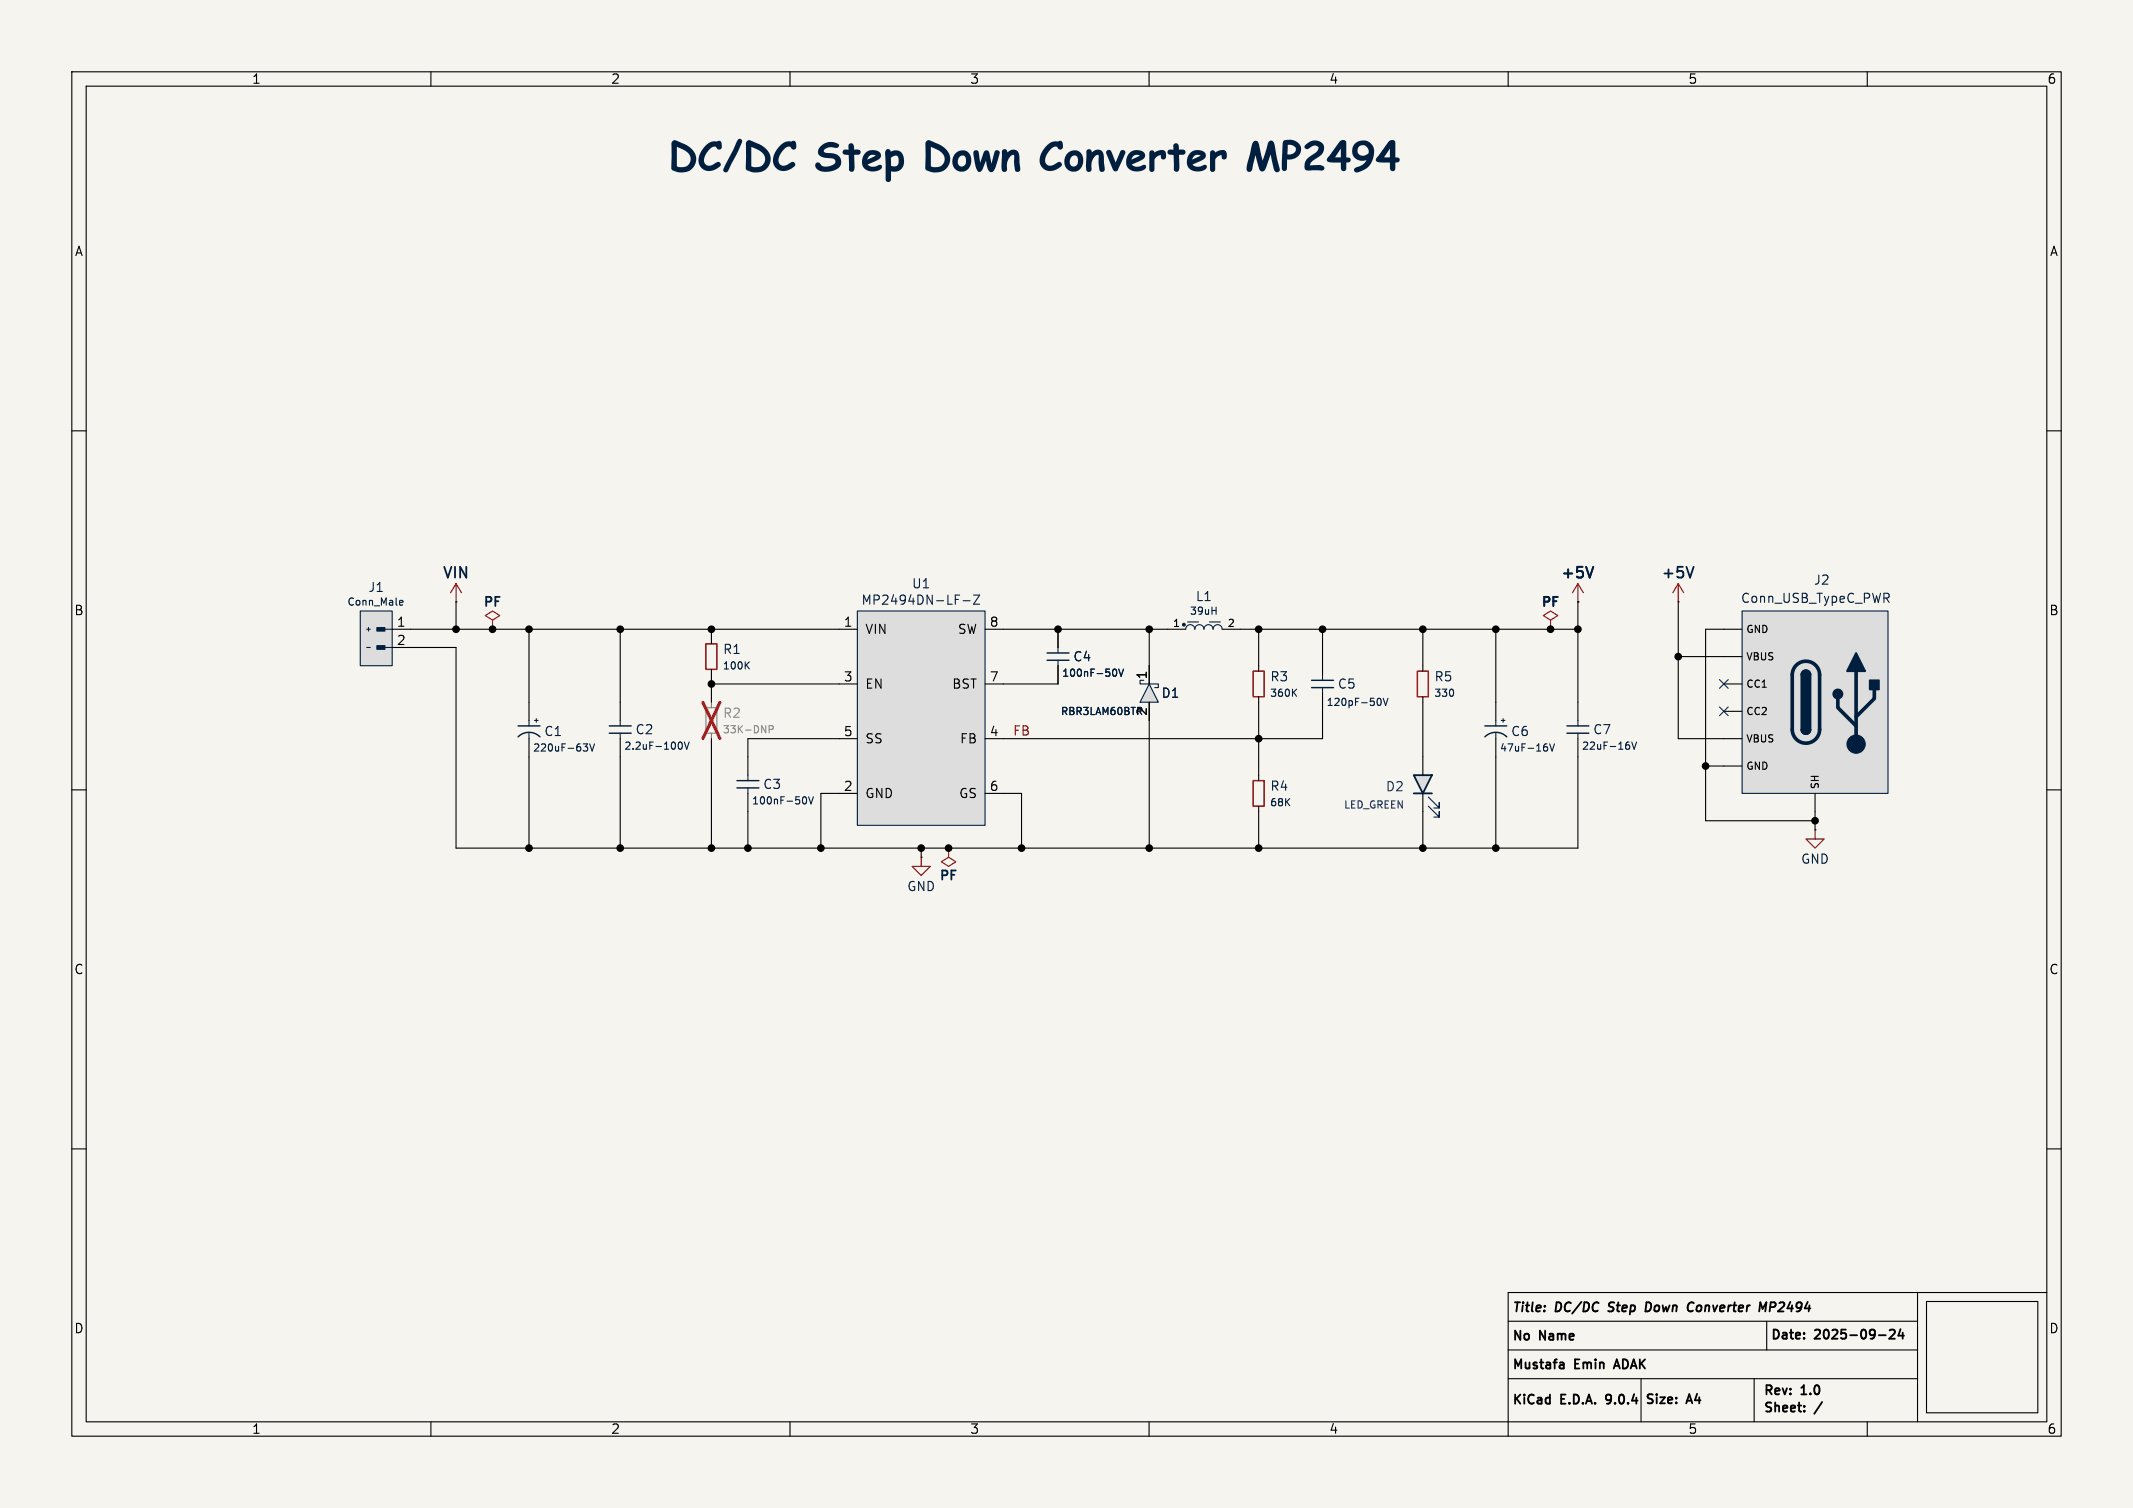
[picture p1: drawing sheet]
<svg xmlns="http://www.w3.org/2000/svg" width="297mm" height="210mm" viewBox="0 0 297 210" stroke-linecap="round" stroke-linejoin="round" font-family="sans-serif">
<path d="M0 0h297v210h-297z" fill="#f5f4ef" stroke="#f5f4ef" stroke-width=".14"/>
<g fill="none" stroke="#000" stroke-width=".15">
<path d="M10 10h277v190h-277zM12 12h273v186h-273zM60 10v2M110 10v2M160 10v2M210 10v2M260 10v2M10 60h2M285 60h2M99.1 88.9v.8M99.1 93.2v.8M147.3 87.6v2.6"/>
<path d="M147.3 92.7v2.6M162.6 87.6h2.5M170.2 87.6h2.5M175.3 92.7v.8M175.3 97v.8M184.1 91.4v2.6M184.1 96.5v2.6M198.1 92.7v.8M198.1 97v.8M208.3 97.8v2.5M10 110h2M104.1 105.4v2.6"/>
<path d="M104.1 110.5v2.5M128.3 119.4h.1M132.1 118.1h.1M208.3 102.9v2.5M285 110h2M10 160h2M285 160h2M60 198v2M110 198v2M160 198v2M210 184h57M210 188h57"/>
<path d="M210 192h57M228.5 192v6M244.2 192v6M246 184v4M260 198v2M267 180v18M268.2 181.3h15.6v15.5h-15.6zM285 180h-75v20"/>
</g>
<g fill="none" stroke="#000" stroke-width=".25">
<path d="M223.7 194.3v.6M223.9 182.6h.2M224.1 181.5v.3M224.8 190.2h.6M225.1 189.3l-.4 1.3M229.7 181.4h-.4l-.2 1.2h.3l.3-.1M235.6 181.4l.2 .1M235.7 182.5l-.2 .1M245.4 182.3l.6-.9-.2 1.2M246.5 182h.5M246.6 181.4l-.2 1.2M261.6 185.9h1"/>
<path d="M263.1 185.3l.2-.1h.3l.2 .1v.2v.2l-.7 .7h.7M264.6 185.1l-.3 .9h.8M264.9 185.6v.8"/>
</g>
<path d="M128.3 119.4v1.3h1.2l-1.2 1.2-1.3-1.2h1.3M132.1 118.1v1.3l1 .6-1 .7-1-.7 1-.6" fill="none" stroke="#840000" stroke-width=".15"/>
<g fill="none" stroke="#001f3f" stroke-width=".15">
<path d="M103.9 92.6l.4 .6M104.3 92.2l-.5 .5M147.3 90.2v.7M147.3 91.9v.8M155.1 93.2h.1a.53 .53 0 0 1 .3 .5 .53 .53 0 0 1-.3 .5l-.1-.1M155.8 93.2l.3 1 .3-1M165.1 87.6a.64 .64 0 0 1 .6-.6 .64 .64 0 0 1 .7 .6 .64 .64 0 0 1 .6-.6 .64 .64 0 0 1 .6 .6 .64 .64 0 0 1 .7-.6 .64 .64 0 0 1 .6 .6 .64 .64 0 0 1 .6-.6 .64 .64 0 0 1 .7 .6M165.4 86.6h1.5M168.4 86.6h1.5M168.8 85h.5M169.3 84.5v1M180.1 96.4l.4 .6"/>
<path d="M180.5 96l-.5 .5M184.1 94v.7M184.1 95.8v.7M191.9 97.3l.1-.1a.53 .53 0 0 1 .3 .5 .53 .53 0 0 1-.3 .5h-.1M192.6 97.2l.3 1 .4-1M202.4 96.2v.6M104.1 108v.7M104.1 109.7v.8M111.9 111h.1a.53 .53 0 0 1 .3 .5 .53 .53 0 0 1-.3 .5l-.1-.1M112.6 111l.3 1 .4-1M208.3 100.3v.8M208.3 102.1v.8"/>
<path d="M209 100.3h.5M209.3 100.1v.5M215.2 103.6h.2M215.3 104l.2 .2v.2l-.2 .2M215.8 103.6l.3 1 .3-1"/>
</g>
<path d="M145.8 91.9h3M145.8 90.9h3M182.6 94.7h3.1M182.6 95.8h3.1M102.6 109.7h3.1M102.6 108.7h3.1M206.8 101.1h3M206.8 102.6a2.16 2.16 0 0 1 3 0" fill="none" stroke="#001f3f" stroke-width=".2"/>
<path d="M98.3 89.7h1.5v3.5h-1.5zM174.5 93.5h1.5v3.5h-1.5zM197.4 93.5h1.5v3.5h-1.5z" fill="none" stroke="#840000" stroke-width=".2"/>
<circle cx="164.8" cy="87" r=".2" fill="#001f3f" stroke="#001f3f" stroke-width=".14"/>
<path d="M196.8 108h2.6l-1.3 2.5z" fill="#ddd"/>
<path d="M198.9 112.3l1.5 1.5v-.8v.8h-.8M198.9 111l1.5 1.5v-.7v.7h-.8" fill="none" stroke="#001f3f" stroke-width=".15"/>
<path d="M196.8 108h2.6l-1.3 2.5zM196.8 110.5h2.6" fill="none" stroke="#001f3f" stroke-width=".25"/>
<path d="M175.3 108v.7M175.3 112.3v.7M198.1 105.4v2.6M198.1 110.5v2.5" fill="none" stroke="#000" stroke-width=".15"/>
<path d="M174.5 108.7h1.5v3.6h-1.5z" fill="none" stroke="#840000" stroke-width=".2"/>
<path d="M160 95.3l1.3 2.5h-2.6z" fill="#ddd"/>
<path d="M159.3 94.7h-.6v.6h2.6v.5h-.5M160 95.3l1.3 2.5h-2.6z" fill="none" stroke="#001f3f" stroke-width=".15"/>
<path d="M160 92.7v2.6M160 97.8v2.5" fill="none" stroke="#000" stroke-width=".15"/>
<path d="M119.4 85.1h17.8v29.8h-17.8z" fill="#ddd"/>
<g fill="none" stroke="#001f3f" stroke-width=".15">
<path d="M119.4 85.1h17.8v29.8h-17.8zM134.1 83.7h1M135.6 82.9h.8l-.8 1.2h.8M73.7 100.3v.8M73.7 102.1v.8M74.4 100.3h.5M74.7 100.1v.5M81.2 103.6h.6l-.3 .4 .3 .1v.3l-.2 .2h-.2M82.1 103.6l.3 1 .4-1M86.4 100.3v.8M86.4 102.1v.8M94.5 103.4l.2-.1a.53 .53 0 0 1 .3 .5 .53 .53 0 0 1-.3 .5l-.2-.1"/>
<path d="M95.3 103.3l.3 1 .4-1"/>
</g>
<g fill="none" stroke="#000" stroke-width=".15">
<path d="M63.5 83.8h.1M68.6 87.6h.1M73.7 97.8v2.5M86.4 97.8v2.5M116.8 87.6h2.6M116.8 95.3h2.6M137.2 87.6h2.5M137.2 95.3h2.5M73.7 102.9v2.5M86.4 102.9v2.5M116.8 102.9h2.6M116.8 110.5h2.6"/>
<path d="M137.2 102.9h2.5M137.2 110.5h2.5M252.7 115.6h.1"/>
</g>
<path d="M98.3 98.6h1.5v3.5h-1.5z" fill="none" stroke="#9c9b98" stroke-width=".2"/>
<path d="M99.1 97.8v.8M99.1 102.1v.8" fill="none" stroke="#7a7a77" stroke-width=".15"/>
<path d="M107.1 101.6l.5-.1 .1-.1-.1-.3h-.5v1" fill="none" stroke="#8a8a87" stroke-width=".15"/>
<path d="M97.9 97.8l2.3 5M100.2 97.8l-2.3 5" fill="none" stroke="#e12e31" stroke-width=".46"/>
<path d="M72.1 101.1h3.1M72.1 102.6a2.16 2.16 0 0 1 3.1 0M84.8 101.1h3.1M84.8 102.1h3.1" fill="none" stroke="#001f3f" stroke-width=".2"/>
<path d="M63.5 81.3l-.8 1.3M63.5 81.3l.8 1.3M63.5 81.3v2.5M68.6 86.4l1-.7-1-.6-1 .6 1 .7v1.2M252.7 115.6v1.2h1.3l-1.3 1.3-1.2-1.3h1.2" fill="none" stroke="#840000" stroke-width=".15"/>
<path d="M50.2 85.1h4.4v7.6h-4.4z" fill="#ddd"/>
<path d="M50.2 85.1h4.4v7.6h-4.4zM51.1 87.6h.5M51.1 90.2h.5M51.3 87.4v.5M53.6 87.6h1M53.6 90.2h1M55.8 83.6l.3 .1v.1l-.5 .1M56.1 84.2l-.3 .1" fill="none" stroke="#001f3f" stroke-width=".15"/>
<g fill="#001f3f" stroke="#001f3f" stroke-width=".15">
<path d="M52.5 87.4h1.1v.5h-1.1z"/>
<path d="M52.5 89.9h1.1v.5h-1.1z"/>
</g>
<path d="M54.6 87.6h2.5M54.6 90.2h2.5" fill="none" stroke="#000" stroke-width=".15"/>
<path d="M242.6 85.1h20.3v25.4h-20.3z" fill="#ddd"/>
<path d="M250.1 92.6a1.9 1.9 0 0 1 2.1-.4 1.9 1.9 0 0 1 1.2 1.8v7.6a1.91 1.91 0 0 1-1.9 1.9 1.91 1.91 0 0 1-1.9-1.9v-7.6a1.9 1.9 0 0 1 .5-1.4zM255.9 97.3v1.3l2.5 2.5M258.4 93.5v10.1M261 96v1.3l-2.6 2.5" fill="none" stroke="#001f3f" stroke-width=".51"/>
<g fill="#001f3f" stroke="#001f3f" stroke-width=".25">
<path d="M250.8 94h1.3v7.6h-1.3z"/>
<path d="M251 93.5a.64 .64 0 0 1 .7-.1 .64 .64 0 0 1 .4 .6h-1.3z"/>
<path d="M250.8 101.6h1.3a.64 .64 0 0 1-.6 .6 .64 .64 0 0 1-.7-.6z"/>
<path d="M258.4 90.9l1.3 2.6h-2.5z"/>
<path d="M260.3 94.7h1.3v1.3h-1.3z"/>
<circle cx="255.9" cy="96.6" r=".63"/>
</g>
<path d="M221.9 78.9l-.5 1.5M235.8 78.9l-.5 1.5M250.8 94a.64 .64 0 0 1 .7-.7 .64 .64 0 0 1 .6 .7M250.8 101.6a.64 .64 0 0 0 .7 .6 .64 .64 0 0 0 .6-.6" fill="none" stroke="#001f3f" stroke-width=".25"/>
<circle cx="258.4" cy="103.6" r="1.27" fill="#001f3f" stroke="#001f3f" stroke-width=".15"/>
<path d="M242.6 85.1h20.3v25.4h-20.3zM262.6 83.3l.4 .6M263 82.7v.5M219.7 100.3v.8M219.7 102.1v.8M226.6 103.3h.2M226.7 103.7l.2 .2v.3l-.2 .1M227.2 103.3l.3 1 .4-1" fill="none" stroke="#001f3f" stroke-width=".15"/>
<g fill="none" stroke="#000" stroke-width=".15">
<path d="M57.1 87.6h59.7M57.1 90.2h6.4v27.9h156.2v-15.2M63.5 83.8v3.8M73.7 87.6v10.2M86.4 87.6v10.2M99.1 95.3h17.7M99.1 87.6v1.3M99.1 94v3.8M139.7 87.6h22.9M139.7 95.3h7.6M160 87.6v5.1M172.7 87.6h47"/>
<path d="M175.3 87.6v5.1M175.3 97.8v10.2M184.1 99.1v3.8h-44.4M184.1 87.6v3.8M198.1 87.6v5.1M198.1 97.8v7.6M208.3 87.6v10.2M215.9 87.6h.1M219.7 83.8h.1M219.7 83.8v16.5M233.7 83.8h.1M233.7 91.4h8.9"/>
<path d="M233.7 83.8v19.1h8.9M240 95.3h2.6M240 99.1h2.6M242.6 87.6h-5.1v26.7h15.2M73.7 105.4v12.7M86.4 105.4v12.7M99.1 102.9v15.2M104.1 113v5.1M116.8 102.9h-12.7v2.5M116.8 110.5h-2.5v7.6M128.3 118.1v1.3M139.7 110.5h2.5v7.6"/>
<path d="M160 100.3v17.8M175.3 113v5.1M198.1 113v5.1M208.3 105.4v12.7M237.5 106.7h5.1M252.7 110.5v5.1"/>
</g>
<path d="M218.2 101.1h3M218.2 102.1h3" fill="none" stroke="#001f3f" stroke-width=".2"/>
<path d="M215.9 86.4l1-.7-1-.6-1 .6 1 .7v1.2M219.7 81.3l-.8 1.3M219.7 81.3l.8 1.3M219.7 81.3v2.5M233.7 81.3l-.8 1.3M233.7 81.3l.7 1.3M233.7 81.3v2.5" fill="none" stroke="#840000" stroke-width=".15"/>
<path d="M239.4 98.5l1.2 1.2M239.4 94.6l1.2 1.3M240.6 98.5l-1.2 1.2M240.6 94.6l-1.2 1.3" fill="none" stroke="#000084" stroke-width=".15"/>
<g fill="#001f3f">
<path d="M93.6 19.7l.2-.2a4.8 4.8 0 0 1 2.9 1.8 1.93 1.93 0 0 1-.3 2.1 1.93 1.93 0 0 1-2.1 .6l-.5-.2a.37 .37 0 0 1-.3-.4v-.2h.7a1.23 1.23 0 0 0 1.5-.1 1.23 1.23 0 0 0 .4-1.4 2.71 2.71 0 0 0-1.9-1.3v2.8h-.7v-3.2z"/>
<path d="M98.4 20.2a1.56 1.56 0 0 1 1.4-.5l.3-.1a.73 .73 0 0 1 .3 1.2h-.1a.54 .54 0 0 1-.6-.4h-.1a1.8 1.8 0 0 0-1.5 1.5 .8 .8 0 0 0 .1 1 .8 .8 0 0 0 1 0 1 1 0 0 1 .9-.3l.2 .1 .1 .2a1.72 1.72 0 0 1-3 0 2.68 2.68 0 0 1 1-2.7z"/>
<path d="M102.8 19.4a.34 .34 0 0 1 .4 0 .34 .34 0 0 1 .1 .4l-1.9 4a.35 .35 0 0 1-.5 .2 .35 .35 0 0 1-.2-.4z"/>
<path d="M104 19.7l.2-.2a4.8 4.8 0 0 1 2.9 1.8 1.94 1.94 0 0 1-.3 2.1 1.94 1.94 0 0 1-2.1 .6l-.5-.2a.37 .37 0 0 1-.4-.4v-.2h.8a1.23 1.23 0 0 0 1.5-.1 1.23 1.23 0 0 0 .3-1.4 2.71 2.71 0 0 0-1.8-1.3v2.8h-.8l.1-3.2z"/>
<path d="M108.7 20.2a1.56 1.56 0 0 1 1.5-.5l.3-.1a.73 .73 0 0 1 .2 1.2h-.1a.54 .54 0 0 1-.6-.4 1.8 1.8 0 0 0-1.5 1.5 .8 .8 0 0 0 .1 1 .8 .8 0 0 0 1 0 1 1 0 0 1 .9-.3l.1 .1 .1 .2a1.72 1.72 0 0 1-3 0 2.68 2.68 0 0 1 1-2.7z"/>
<path d="M114.2 20.4a1.81 1.81 0 0 1 2.6-.2l-.1 .3-.1 .1a2.3 2.3 0 0 0-1.8 .2l-.1 .1a.23 .23 0 0 0 .2 .4h.9a1.22 1.22 0 0 1 1.3 1.1 1.22 1.22 0 0 1-1.1 1.4 2.14 2.14 0 0 1-2.4-.5 .44 .44 0 0 1 .1-.7 .44 .44 0 0 1 .7 .4 1.51 1.51 0 0 0 1.9-.4v-.2a.49 .49 0 0 0-.5-.4h-.6a1.1 1.1 0 0 1-1.3-.8l.1-.4z"/>
<path d="M118.2 20h.2a.39 .39 0 0 1 .5 .3v.6l.3-.1a.55 .55 0 0 1 .6 .2 .43 .43 0 0 1-.1 .5 .43 .43 0 0 1-.5 0l-.3 .1 .1 1.7a.5 .5 0 0 1-.4 .6l-.4-.2v-2.1l-.5-.1a.36 .36 0 0 1-.4-.3 .36 .36 0 0 1 .4-.4l.5 .1-.1-.6z"/>
<path d="M120.6 21.2a1.43 1.43 0 0 1 2.1 .3v.3l-.4 .4-1.5 .7a1.38 1.38 0 0 0 1.7 0l.2 .1 .1 .2a1.32 1.32 0 0 1-1.6 .7 1.28 1.28 0 0 1-1.1-1.7h.7l1.2-.5a.79 .79 0 0 0-1.2 .5h-.7l.1-.5z"/>
<path d="M123.4 20.8h.3a.35 .35 0 0 1 .3 .3 1.16 1.16 0 0 1 1.2-.1 1.16 1.16 0 0 1 .7 1.1 1.41 1.41 0 0 1-.4 1.4 1.41 1.41 0 0 1-1.4 .4v1.1a.38 .38 0 0 1-.4 .4 .38 .38 0 0 1-.4-.4v-3h.7l.1 1.1a.73 .73 0 0 0 .9-.1 .73 .73 0 0 0 .1-.8 .49 .49 0 0 0-.3-.5 .49 .49 0 0 0-.6 .1l-.2 .2h-.7v-.1a.99 .99 0 0 1 .1-1.1z"/>
<path d="M129 19.7l.2-.2a4.8 4.8 0 0 1 2.9 1.8 1.93 1.93 0 0 1-.3 2.1 1.93 1.93 0 0 1-2.1 .6l-.5-.2a.37 .37 0 0 1-.4-.4v-.2h.8a1.23 1.23 0 0 0 1.5-.1 1.23 1.23 0 0 0 .3-1.4 2.71 2.71 0 0 0-1.8-1.3v2.8h-.8l.1-3.2z"/>
<path d="M133.1 21.3a1.25 1.25 0 0 1 1.5-.3 1.25 1.25 0 0 1 .6 1.3 1.33 1.33 0 0 1-1.2 1.6 1.33 1.33 0 0 1-1.4-1.3h.8a.58 .58 0 0 0 .6 .6 .58 .58 0 0 0 .5-.7v-.3a.54 .54 0 0 0-.5-.6 .54 .54 0 0 0-.6 .5v.5h-.8l.1-.6z"/>
<path d="M135.6 21l.3-.1 .3 .2 .3 1.6 .4-1.4a.41 .41 0 0 1 .5-.4 .41 .41 0 0 1 .4 .4l.2 1.5 .5-1.6a.38 .38 0 0 1 .4-.3 .38 .38 0 0 1 .3 .4 6.6 6.6 0 0 1-.8 2.5l-.4 .2-.3-.2-.2-.5-.2-.9-.5 1.2a.39 .39 0 0 1-.3 .3 .39 .39 0 0 1-.4-.2 7 7 0 0 1-.5-2.6z"/>
<path d="M139.6 20.9l.1-.1a.39 .39 0 0 1 .6 .4 .9 .9 0 0 1 1-.3 .9 .9 0 0 1 .6 .8l.1 1.3a.68 .68 0 0 1-.2 .9h-.1a.34 .34 0 0 1-.4-.3l-.1-2a1.29 1.29 0 0 0-1 1.5v.2a.41 .41 0 0 1 0 .5 .41 .41 0 0 1-.5 .1 .66 .66 0 0 1-.3-.8l.1-2z"/>
<path d="M145.9 20.2a1.56 1.56 0 0 1 1.4-.5l.3-.1a.73 .73 0 0 1 .3 1.2h-.1a.54 .54 0 0 1-.6-.4h-.1a1.8 1.8 0 0 0-1.5 1.5 .8 .8 0 0 0 .1 1 .8 .8 0 0 0 1 0 1 1 0 0 1 .9-.3l.2 .1 .1 .2a1.72 1.72 0 0 1-3 0 2.68 2.68 0 0 1 1-2.7z"/>
<path d="M148.7 21.3a1.25 1.25 0 0 1 1.5-.3 1.25 1.25 0 0 1 .6 1.3 1.33 1.33 0 0 1-1.2 1.6 1.33 1.33 0 0 1-1.4-1.3h.8a.58 .58 0 0 0 .5 .6 .58 .58 0 0 0 .6-.7v-.3a.54 .54 0 0 0-.5-.6 .54 .54 0 0 0-.6 .5v.5h-.8l.1-.6z"/>
<path d="M151.4 20.9l.1-.1a.39 .39 0 0 1 .5 .4 .9 .9 0 0 1 1.1-.3 .9 .9 0 0 1 .6 .8l.1 1.3a.68 .68 0 0 1-.2 .9h-.1a.34 .34 0 0 1-.4-.3l-.2-2a1.29 1.29 0 0 0-.9 1.5v.2a.41 .41 0 0 1-.1 .5 .41 .41 0 0 1-.4 .1 .66 .66 0 0 1-.3-.8l.1-2z"/>
<path d="M154.1 21l.2-.1a.37 .37 0 0 1 .4 .2l.6 1.5 .7-1.5a.37 .37 0 0 1 .5-.2 .37 .37 0 0 1 .2 .5l-1 2.2a.38 .38 0 0 1-.4 .3 .38 .38 0 0 1-.3-.3l-1-2.3z"/>
<path d="M157.3 21.2a1.43 1.43 0 0 1 2.1 .3v.3l-.3 .4-1.5 .7a1.38 1.38 0 0 0 1.7 0l.2 .1 .1 .2a1.32 1.32 0 0 1-1.6 .7 1.28 1.28 0 0 1-1.2-1.7h.7l1.2-.5a.79 .79 0 0 0-1.2 .5h-.7l.2-.5z"/>
<path d="M160.1 21h.4l.3 .2 .7-.3a.66 .66 0 0 1 .7 .2 .66 .66 0 0 1 .2 .7 .36 .36 0 0 1-.4 .4 .36 .36 0 0 1-.4-.3v-.3h-.2l-.4 .3-.2 .3v1.4a.36 .36 0 0 1-.4 .3 .36 .36 0 0 1-.4-.3v-2.3z"/>
<path d="M163.5 20h.1a.39 .39 0 0 1 .5 .3v.6l.3-.1a.55 .55 0 0 1 .6 .2 .43 .43 0 0 1-.1 .5 .43 .43 0 0 1-.5 0l-.2 .1v1.7a.5 .5 0 0 1-.4 .6l-.3-.2-.1-2.1-.5-.1a.36 .36 0 0 1-.3-.3 .36 .36 0 0 1 .3-.4l.5 .1v-.6z"/>
<path d="M165.8 21.2a1.43 1.43 0 0 1 2.1 .3v.3l-.3 .4-1.6 .7a1.38 1.38 0 0 0 1.8 0l.2 .1 .1 .2a1.32 1.32 0 0 1-1.6 .7 1.28 1.28 0 0 1-1.2-1.7h.7l1.2-.5a.79 .79 0 0 0-1.2 .5h-.7l.2-.5z"/>
<path d="M168.6 21h.4l.2 .2 .8-.3a.66 .66 0 0 1 .7 .2 .66 .66 0 0 1 .1 .7 .36 .36 0 0 1-.3 .4 .36 .36 0 0 1-.4-.3v-.3h-.3l-.3 .3-.3 .3v1.4a.36 .36 0 0 1-.4 .3 .36 .36 0 0 1-.3-.3v-2.3z"/>
<path d="M174.6 19.7l.1-.1a.39 .39 0 0 1 .5 .3l.6 2.5 .7-2.4a.45 .45 0 0 1 .5-.4 .45 .45 0 0 1 .4 .4l.4 2.1 .4 1.4a.41 .41 0 0 1-.4 .5 .41 .41 0 0 1-.4-.4l-.5-2.1-.6 1.9a.46 .46 0 0 1-.4 .5 .46 .46 0 0 1-.5-.3l-.6-2-.4 2a.4 .4 0 0 1-.4 .3 .4 .4 0 0 1-.4-.3l.7-3.4z"/>
<path d="M178.8 19.6a1.71 1.71 0 0 1 2.4 1.2 1.6 1.6 0 0 1-2 1.4v1.3a.36 .36 0 0 1-.4 .3 .36 .36 0 0 1-.3-.3v-2h.8a.87 .87 0 0 0 1.1-.9l-.4-.4h-.7v1.3h-.8l.1-1.6z"/>
<path d="M181.8 20.2a1.54 1.54 0 0 1 2.5 .1v.8l-.3 .4-.4 .3a1.83 1.83 0 0 0-1.2 1.2 2.75 2.75 0 0 1 1.9 .2 .34 .34 0 0 1 .1 .4 .34 .34 0 0 1-.3 .2l-1.6-.1a.58 .58 0 0 1-.6 0 .58 .58 0 0 1-.3-.6 1.51 1.51 0 0 1 .8-1.3 1.84 1.84 0 0 0 1.2-1 .51 .51 0 0 0-.3-.5 .51 .51 0 0 0-.6 .1l-.5 .3a.35 .35 0 0 1-.5 0 .35 .35 0 0 1 .1-.5z"/>
<path d="M186.6 19.7a.49 .49 0 0 1 .5-.2 .49 .49 0 0 1 .4 .4v2h.3a.34 .34 0 0 1 .3 .4 .34 .34 0 0 1-.4 .3h-.2v.9a.39 .39 0 0 1-.5 .3 .39 .39 0 0 1-.3-.5v-.7a3 3 0 0 1-1.9-.1l-.1-.2 .2-.4h1.8v-1.2l-.8 1.2h-1z"/>
<path d="M188.6 20.1a1.58 1.58 0 0 1 1.9-.4 1.58 1.58 0 0 1 .8 1.8 2.62 2.62 0 0 1-2.6 2.5l-.1-.2a.35 .35 0 0 1 .2-.5l.9-.4 .6-.6a1.39 1.39 0 0 1-2-1.3h.7a.86 .86 0 0 0 .7 .7 .86 .86 0 0 0 .9-.3 .81 .81 0 0 0-.6-1.2 .81 .81 0 0 0-1 .8h-.7l.1-.5z"/>
<path d="M193.4 19.7a.49 .49 0 0 1 .5-.2 .49 .49 0 0 1 .4 .4v2h.3a.34 .34 0 0 1 .3 .4 .34 .34 0 0 1-.4 .3h-.2v.9a.39 .39 0 0 1-.5 .3 .39 .39 0 0 1-.3-.5v-.7a3 3 0 0 1-1.8-.1l-.1-.2 .1-.4h1.8v-1.2l-.8 1.2h-1z"/>
</g>
<path d="M147.3 87.6v2.6M147.3 92.7v2.6M160 92.7v2.6M160 97.8v2.5M215.9 87.6h.1M219.7 83.8h.1" fill="none" stroke="#000" stroke-width=".15"/>
<path d="M155.1 93.2h.1a.53 .53 0 0 1 .3 .5 .53 .53 0 0 1-.3 .5l-.1-.1M155.8 93.2l.3 1 .3-1" fill="none" stroke="#001f3f" stroke-width=".15"/>
<path d="M221.9 78.9l-.5 1.5" fill="none" stroke="#001f3f" stroke-width=".25"/>
<g fill="#000" stroke="#000" stroke-width=".15">
<circle cx="63.5" cy="87.6" r=".46"/>
<circle cx="68.6" cy="87.6" r=".46"/>
<circle cx="73.7" cy="87.6" r=".46"/>
<circle cx="86.4" cy="87.6" r=".46"/>
<circle cx="99.1" cy="95.3" r=".46"/>
<circle cx="99.1" cy="87.6" r=".46"/>
<circle cx="147.3" cy="87.6" r=".46"/>
<circle cx="160" cy="87.6" r=".46"/>
<circle cx="175.3" cy="87.6" r=".46"/>
<circle cx="184.1" cy="87.6" r=".46"/>
<circle cx="198.1" cy="87.6" r=".46"/>
<circle cx="208.3" cy="87.6" r=".46"/>
<circle cx="215.9" cy="87.6" r=".46"/>
<circle cx="219.7" cy="87.6" r=".46"/>
<circle cx="233.7" cy="91.4" r=".46"/>
<circle cx="73.7" cy="118.1" r=".46"/>
<circle cx="86.4" cy="118.1" r=".46"/>
<circle cx="99.1" cy="118.1" r=".46"/>
<circle cx="104.1" cy="118.1" r=".46"/>
<circle cx="114.3" cy="118.1" r=".46"/>
<circle cx="128.3" cy="118.1" r=".46"/>
<circle cx="132.1" cy="118.1" r=".46"/>
<circle cx="142.2" cy="118.1" r=".46"/>
<circle cx="160" cy="118.1" r=".46"/>
<circle cx="175.3" cy="102.9" r=".46"/>
<circle cx="175.3" cy="118.1" r=".46"/>
<circle cx="198.1" cy="118.1" r=".46"/>
<circle cx="208.3" cy="118.1" r=".46"/>
<circle cx="237.5" cy="106.7" r=".46"/>
<circle cx="252.7" cy="114.3" r=".46"/>
</g>
<g font-size="2.1" fill="#001f3f">
<text x="61.5" y="80.9">VIN</text>
<text x="217.2" y="80.9">+5V</text>
<text x="231.2" y="80.9">+5V</text>
</g>
<g font-size="1.8">
<text x="35" y="11.9">1</text>
<text x="85" y="11.9">2</text>
<text x="135" y="11.9">3</text>
<text x="185" y="11.9">4</text>
<text x="235" y="11.9">5</text>
<text x="285" y="11.9">6</text>
<text x="10.3" y="35.9">A</text>
<text x="285.3" y="35.9">A</text>
<text x="10.3" y="85.9">B</text>
<text x="55.2" y="87.4">1</text>
<text x="55.2" y="89.9">2</text>
<text x="117.4" y="87.4">1</text>
<text x="120.4" y="88.5">VIN</text>
<text x="133.3" y="88.5">SW</text>
<text x="137.7" y="87.4">8</text>
<text x="285.3" y="85.9">B</text>
<text x="117.4" y="95">3</text>
<text x="137.7" y="95">7</text>
<text x="159.8" y="94.7" transform="rotate(-90 159.8 94.7)">1</text>
<text x="120.4" y="96.1">EN</text>
<text x="132.5" y="96.1">BST</text>
<text x="159.8" y="99.8" transform="rotate(-90 159.8 99.8)">2</text>
<text x="117.4" y="102.6">5</text>
<text x="120.4" y="103.7">SS</text>
<text x="133.6" y="103.7">FB</text>
<text x="137.7" y="102.6">4</text>
<text x="117.4" y="110.2">2</text>
<text x="120.4" y="111.4">GND</text>
<text x="133.5" y="111.4">GS</text>
<text x="137.7" y="110.2">6</text>
<text x="10.3" y="135.9">C</text>
<text x="285.3" y="135.9">C</text>
<text x="10.3" y="185.9">D</text>
<text x="210.5" y="183.1">Title:</text>
<text x="216.6" y="183.1">DC/DC</text>
<text x="224.5" y="183.1">Step</text>
<text x="230.2" y="183.1">Down</text>
<text x="236.5" y="183.1">Converter</text>
<text x="247" y="183.1">MP2494</text>
<text x="285.3" y="185.9">D</text>
<text x="210.5" y="187">No</text>
<text x="210.5" y="191">Mustafa</text>
<text x="214.5" y="187">Name</text>
<text x="219.4" y="191">Emin</text>
<text x="225.4" y="191">ADAK</text>
<text x="246.5" y="186.9">Date:</text>
<text x="252.8" y="186.9">2025-09-24</text>
<text x="210.5" y="195.9">KiCad</text>
<text x="217.4" y="195.9">E.D.A.</text>
<text x="224.2" y="195.9">9.0.4</text>
<text x="229" y="195.9">Size:</text>
<text x="235" y="195.9">A4</text>
<text x="245.5" y="194.6">Rev:</text>
<text x="245.5" y="197">Sheet:</text>
<text x="250.9" y="194.6">1.0</text>
<text x="252.8" y="197">/</text>
<text x="35" y="199.9">1</text>
<text x="85" y="199.9">2</text>
<text x="135" y="199.9">3</text>
<text x="185" y="199.9">4</text>
<text x="235" y="199.9">5</text>
<text x="285" y="199.9">6</text>
</g>
<g font-size="1.8" fill="#001f3f">
<text x="51.2" y="82.7">J1</text>
<text x="126.9" y="82.1">U1</text>
<text x="166.4" y="83.9">L1</text>
<text x="252.5" y="81.6">J2</text>
<text x="67.1" y="84.8">PF</text>
<text x="119.9" y="84.4">MP2494DN-LF-Z</text>
<text x="214.5" y="84.8">PF</text>
<text x="242.3" y="84.2">Conn_USB_TypeC_PWR</text>
<text x="100.6" y="91.3">R1</text>
<text x="149.4" y="92.3">C4</text>
<text x="176.8" y="95.1">R3</text>
<text x="199.7" y="95.1">R5</text>
<text x="161.6" y="97.4">D1</text>
<text x="186.2" y="96.1">C5</text>
<text x="75.7" y="102.7">C1</text>
<text x="88.4" y="102.5">C2</text>
<text x="210.3" y="102.7">C6</text>
<text x="221.8" y="102.5">C7</text>
<text x="106.2" y="110.1">C3</text>
<text x="176.8" y="110.3">R4</text>
<text x="126.2" y="124.3">GND</text>
<text x="130.6" y="122.9">PF</text>
<text x="250.7" y="120.5">GND</text>
</g>
<text font-size="1.8" fill="#8a8a87" x="100.6" y="100.2">R2</text>
<text font-size="1.8" fill="#840000" x="141" y="102.5">FB</text>
<text font-size="1.8" fill="#0000c2" x="192.9" y="110.4">D2</text>
<g font-size="1.4" fill="#001f3f">
<text x="48.3" y="84.5">Conn_Male</text>
<text x="165.6" y="85.8">39uH</text>
<text x="100.5" y="93.4">100K</text>
<text x="147.8" y="94.5">100nF-50V</text>
<text x="147.6" y="99.8">RBR3LAM60BTR</text>
<text x="176.7" y="97.2">360K</text>
<text x="184.6" y="98.5">120pF-50V</text>
<text x="199.6" y="97.2">330</text>
<text x="74.1" y="104.9">220uF-63V</text>
<text x="86.8" y="104.6">2.2uF-100V</text>
<text x="208.7" y="104.9">47uF-16V</text>
<text x="220.2" y="104.6">22uF-16V</text>
<text x="104.6" y="112.2">100nF-50V</text>
<text x="176.7" y="112.5">68K</text>
</g>
<g font-size="1.4">
<text x="163.2" y="87.4">1</text>
<text x="170.8" y="87.4">2</text>
<text x="243.1" y="88.4">GND</text>
<text x="243.1" y="92.2">VBUS</text>
<text x="243.1" y="96">CC1</text>
<text x="243.1" y="99.8">CC2</text>
<text x="243.1" y="103.6">VBUS</text>
<text x="243.1" y="107.4">GND</text>
<text x="253.5" y="110" transform="rotate(-90 253.5 110)">SH</text>
</g>
<text font-size="1.4" fill="#8a8a87" x="100.5" y="102.3">33K-DNP</text>
<text font-size="1.4" fill="#0000c2" x="187" y="112.8">LED_GREEN</text>
</svg>
